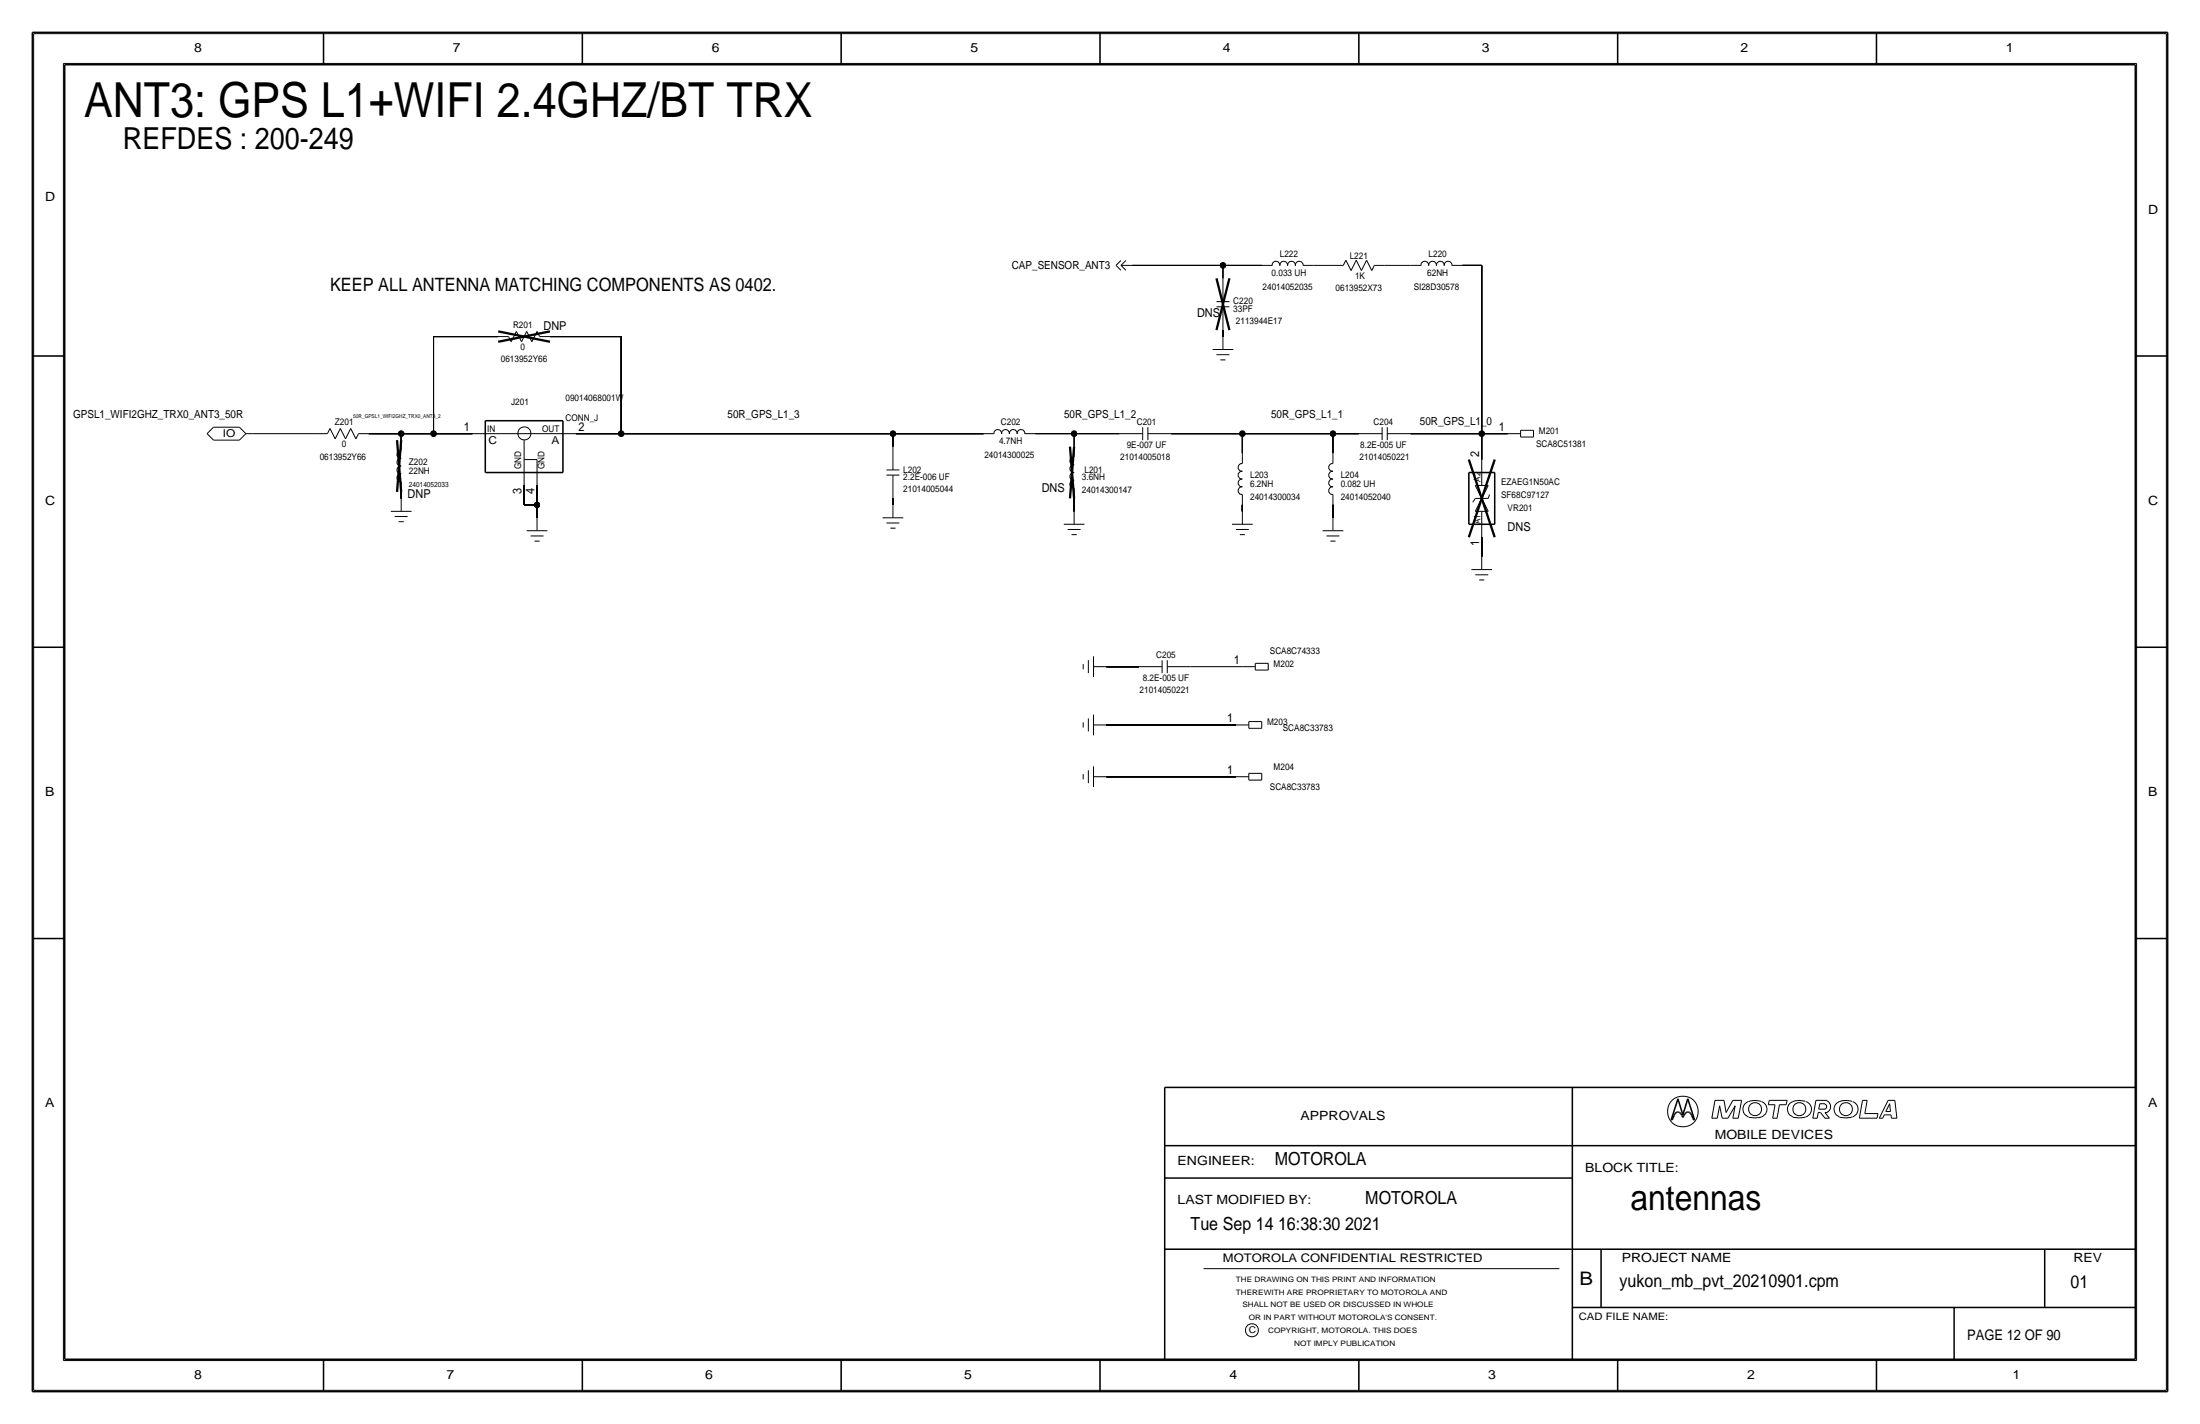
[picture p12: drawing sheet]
<svg xmlns="http://www.w3.org/2000/svg" width="432mm" height="279mm" viewBox="0 0 432 279" stroke-linecap="round" stroke-linejoin="round" font-family="sans-serif">
<!-- layer: Nets -->
<g fill="none" stroke="#000" stroke-width=".2">
<path d="M222.2 52.1h17.8zM240 52.1v2.5zM240 52.1h7.7zM257.8 52.1h3.8zM271.8 52.1h5.1zM287 52.1h3.8zM290.8 52.1v33zM85.1 66v19.1zM85.1 66h12.7zM107.9 66h14zM121.9 66v19.1zM240 64.8v1.2z"/>
<path d="M49.5 85.1h12.7zM72.4 85.1h6.3zM78.7 96.5v1.3zM78.7 85.1v1.3zM78.7 85.1h6.4zM85.1 85.1h7.6zM102.9 99.1h2.5zM102.9 95.2v3.9zM105.4 99.1v2.5zM105.4 95.2v3.9zM113 85.1h8.9zM121.9 85.1h53.4z"/>
<path d="M175.3 97.8v1.3zM175.3 85.1v2.5zM175.3 85.1h17.7zM203.2 85.1h7.6zM210.8 97.8v2.5zM210.8 85.1v2.5zM210.8 85.1h8.9zM229.9 85.1h13.9zM243.8 99.1v1.2zM243.8 85.1v3.8zM243.8 85.1h17.8zM261.6 99.1v2.5z"/>
<path d="M261.6 85.1v3.8zM261.6 85.1h5.1zM276.9 85.1h13.9zM290.8 85.1v5.1zM290.8 85.1h5.1zM290.8 105.4v3.8zM217.2 130.8h6.3zM233.7 130.8h10.1zM217.2 152.4h25.4zM217.2 142.2h25.4z"/>
</g>
<g fill="#000" stroke="#000" stroke-width=".2">
<circle cx="240" cy="52.1" r=".56"/>
<circle cx="78.7" cy="85.1" r=".56"/>
<circle cx="85.1" cy="85.1" r=".56"/>
<circle cx="105.4" cy="99.1" r=".56"/>
<circle cx="121.9" cy="85.1" r=".56"/>
<circle cx="175.3" cy="85.1" r=".56"/>
<circle cx="210.8" cy="85.1" r=".56"/>
<circle cx="243.8" cy="85.1" r=".56"/>
<circle cx="261.6" cy="85.1" r=".56"/>
<circle cx="290.8" cy="85.1" r=".56"/>
</g>
<!-- layer: Components -->
<g fill="none" stroke="#000" stroke-width=".2">
<path d="M219 52.1l1-1zM219 52.1l1 .9zM220 52.1h2.3zM220 52.1l1-1zM220 52.1l1 .9zM238.8 59.2h2.5zM240 54.6v4.6zM247.6 52.1h2.1zM249.7 52.1a.75 .75 0 0 1 .7-.8 .75 .75 0 0 1 .8 .8M251.2 52.1a.75 .75 0 0 1 .7-.8 .75 .75 0 0 1 .8 .8M252.7 52.1a.75 .75 0 0 1 .8-.8 .75 .75 0 0 1 .7 .8M254.3 52.1a.75 .75 0 0 1 .7-.8 .75 .75 0 0 1 .7 .8"/>
<path d="M255.8 52.1h2zM261.6 52.1h2.1zM264.2 51.1l-.5 1zM264.2 51.1l1 2zM266.2 51.1l-1 2zM266.2 51.1l1 2zM268.2 51.1l-1 2zM268.2 51.1l1 2zM269.7 52.1l-.5 1zM269.7 52.1h2.1zM276.9 52.1h2zM278.9 52.1a.75 .75 0 0 1 .7-.8 .75 .75 0 0 1 .8 .8"/>
<path d="M280.4 52.1a.75 .75 0 0 1 .8-.8 .75 .75 0 0 1 .7 .8M281.9 52.1a.75 .75 0 0 1 .8-.8 .75 .75 0 0 1 .7 .8M283.5 52.1a.75 .75 0 0 1 .7-.8 .75 .75 0 0 1 .7 .8M285 52.1h2zM97.8 66h2zM99.8 66l.5 1.1zM101.3 65l-1 2.1zM101.3 65l1.1 2.1zM103.4 65l1 2.1zM103.4 65l-1 2.1zM105.4 65l.5 1zM105.4 65l-1 2.1z"/>
<path d="M105.9 66h2zM238 68.6h4.1zM238.8 60.2h2.5zM238.8 69.6h2.5zM239.5 70.6h1zM240 66v2.6zM240 60.2v4.6zM40.6 85.1l1.3 1.3zM41.9 86.4h5.1zM41.9 83.8h5.1zM41.9 83.8l-1.3 1.3zM47 83.8l1.3 1.3z"/>
<path d="M48.3 85.1h1.2zM48.3 85.1l-1.3 1.3zM62.2 85.1h2.1zM64.8 84.1l1 2zM64.8 84.1l-.5 1zM66.8 84.1l-1 2zM66.8 84.1l1 2zM68.8 84.1l1 2zM68.8 84.1l-1 2zM70.4 85.1l-.6 1zM70.4 85.1h2zM78.7 97.8v2.5z"/>
<path d="M78.7 94.5v2zM78.7 86.4v2zM78.7 88.4a.74 .74 0 0 0-.8 .8 .74 .74 0 0 0 .8 .7M78.7 91.5a.74 .74 0 0 0-.8 .7 .74 .74 0 0 0 .8 .8M78.7 93a.74 .74 0 0 0-.8 .8 .74 .74 0 0 0 .8 .7M78.7 90a.74 .74 0 0 0-.8 .7 .74 .74 0 0 0 .8 .7M92.7 85.1h20.3zM102.9 86.4v8.8zM102.9 90.2h2.5zM105.4 90.2v5zM174 92.2h2.5zM174 93.2h2.5z"/>
<path d="M175.3 93.2v4.6zM175.3 87.6v4.6zM175.3 99.1v2.5zM193 85.1h2.1zM195.1 85.1a.75 .75 0 0 1 .7-.8 .75 .75 0 0 1 .7 .8M196.6 85.1a.75 .75 0 0 1 .7-.8 .75 .75 0 0 1 .8 .8M198.1 85.1a.75 .75 0 0 1 .8-.8 .75 .75 0 0 1 .7 .8M199.6 85.1a.75 .75 0 0 1 .8-.8 .75 .75 0 0 1 .7 .8M201.2 85.1h2zM210.8 95.8v2zM210.8 87.6v2.1zM210.8 89.7a.74 .74 0 0 0-.8 .7 .74 .74 0 0 0 .8 .8"/>
<path d="M210.8 92.8a.74 .74 0 0 0-.8 .7 .74 .74 0 0 0 .8 .7M210.8 94.3a.74 .74 0 0 0-.8 .7 .74 .74 0 0 0 .8 .8M210.8 91.2a.74 .74 0 0 0-.8 .8 .74 .74 0 0 0 .8 .7M219.7 85.1h4.6zM224.3 83.8v2.6zM225.3 85.1h4.6zM225.3 83.8v2.6zM243.8 97v2.1zM243.8 88.9v2zM243.8 91a.74 .74 0 0 0-.8 .7 .74 .74 0 0 0 .8 .8M243.8 94a.74 .74 0 0 0-.8 .8 .74 .74 0 0 0 .8 .7M243.8 95.6a.74 .74 0 0 0-.8 .7 .74 .74 0 0 0 .8 .7"/>
<path d="M243.8 92.5a.74 .74 0 0 0-.8 .7 .74 .74 0 0 0 .8 .8M261.6 97v2.1zM261.6 88.9v2zM261.6 91a.74 .74 0 0 0-.8 .7 .74 .74 0 0 0 .8 .8M261.6 94a.74 .74 0 0 0-.8 .8 .74 .74 0 0 0 .8 .7M261.6 95.6a.74 .74 0 0 0-.8 .7 .74 .74 0 0 0 .8 .7M261.6 92.5a.74 .74 0 0 0-.8 .7 .74 .74 0 0 0 .8 .8M266.7 85.1h4.6zM271.3 83.8v2.6zM272.3 85.1h4.6zM272.3 83.8v2.6zM289.6 95.2h2.5z"/>
<path d="M289.6 95.2l2.5 5.1zM289.6 97.8l-.5 .8zM289.6 97.8h2.5zM290.8 90.2v5zM292.1 95.2l-2.5 5.1zM292.4 97l-.3 .8zM295.9 85.1h2.5zM298.4 84.4v1.4zM298.4 84.4h2.6zM298.5 85.8h2.5zM301 84.4v1.4zM76.7 100.3h4.1z"/>
<path d="M77.5 101.3h2.5zM78.2 102.4h1zM103.4 104.1h4zM104.1 105.2h2.6zM104.9 106.2h1zM105.4 101.6v2.5zM173.2 101.6h4.1zM174 102.6h2.5zM174.8 103.6h1zM208.8 102.9h4.1zM209.6 103.9h2.5zM210.3 104.9h1z"/>
<path d="M210.8 100.3v2.6zM241.8 102.9h4.1zM242.6 103.9h2.5zM243.3 104.9h1zM243.8 100.3v2.6zM259.6 104.1h4.1zM260.4 105.2h2.5zM261.1 106.2h1zM261.6 101.6v2.5zM288.8 111.8h4.1zM289.6 100.3h2.5zM289.6 112.8h2.5z"/>
<path d="M290.3 113.8h1zM290.8 100.3v5.1zM290.8 109.2v2.6zM212.6 130.3v1zM213.6 129.5v2.6zM214.6 130.8h2.6zM214.6 128.8v4zM223.5 130.8h4.6zM228.1 129.5v2.6zM229.1 130.8h4.6zM229.1 129.5v2.6zM243.8 130.8h2.6z"/>
<path d="M246.4 130.1h2.5zM246.4 130.1v1.4zM246.4 131.5h2.5zM248.9 130.1v1.4zM212.6 141.7v1zM212.6 151.9v1zM213.6 141v2.5zM213.6 151.1v2.6zM214.6 142.2h2.6zM214.6 140.2v4.1zM214.6 152.4h2.6zM214.6 150.4v4z"/>
<path d="M242.6 142.2h2.5zM242.6 152.4h2.5zM245.1 141.6v1.3zM245.1 142.9h2.5zM245.1 151.7v1.4zM245.1 153.1h2.5zM245.1 141.6h2.5zM245.1 151.7h2.5zM247.6 141.6v1.3zM247.6 151.7v1.4z"/>
<circle cx="102.9" cy="85" r="1.28"/>
</g>
<path d="M238.8 54.6l2.5 10.2zM241.3 54.6l-2.5 10.2zM97.8 67.1l10.2-2.1zM97.8 65l10.2 2.1zM77.9 86.4l.8 10.1zM78.7 86.4l-.8 10.1zM210 87.6l.8 10.2zM210.8 87.6l-.8 10.2zM288.3 90.2l5.1 15.2zM293.4 90.2l-5.1 15.2z" fill="none" stroke="#000" stroke-width=".45"/>
<path d="M95.2 82.5v10.2zM95.3 82.5h15.2zM95.3 92.7h15.2zM110.5 82.5v10.2zM288.3 92.7h5.1zM288.3 92.7v10.2zM293.4 92.7v10.2zM288.3 102.9h5.1z" fill="none" stroke="#000" stroke-width=".3"/>
<!-- layer: Page Border and Title Block -->
<g fill="none" stroke="#000" stroke-width=".3">
<path d="M6.3 6.4v266.7zM6.4 6.4h419zM12.7 12.7h406.4zM12.7 12.7v254zM63.5 6.4v6.3zM114.3 6.4v6.3zM165.1 6.4v6.3zM215.9 6.3v6.4zM266.7 6.4v6.3zM317.5 6.4v6.3zM368.3 6.4v6.3zM419.1 12.7v254z"/>
<path d="M425.4 6.4v266.7zM6.3 69.8h6.4zM419.1 69.8h6.3zM6.3 127h6.4zM419.1 127h6.3zM6.3 184.1h6.4zM419.1 184.1h6.3zM228.6 213.4v53.3zM228.6 213.4h190.5zM308.6 213.4v53.3zM328 219.7h.2zM328.4 219.4l-.2 .3z"/>
<path d="M328.6 218.8l-.2 .6zM328.8 218.5l-.2 .3zM329 218.3l.2-.1zM329 218.3l-.2 .2zM329.2 218.2h.2zM329.3 215.6l-1.3 4.1zM329.3 215.6l1 3.1zM329.4 218.2l.2 .1zM329.6 218.3l.3 .2zM329.9 218.5l.2 .3zM330.1 218.8l.2 .5zM330.5 218.8l-.2 .5z"/>
<path d="M330.8 218.5l-.3 .3zM331 218.3l-.2 .2zM331 218.3l.2-.1zM331.2 218.2h.2zM331.3 215.6l1.3 4.1zM331.3 215.6l-1 3.1zM331.4 218.2l.2 .1zM331.6 218.3l.2 .2zM331.8 218.5l.2 .3zM332 218.8l.3 .6zM332.3 219.4l.1 .3zM332.4 219.7h.2z"/>
<path d="M228.6 231.1h80zM228.6 224.8h190.5zM228.6 245.1h190.5zM308.6 256.5h110.5zM314.2 245.1v11.4zM383.5 256.5v10.2zM401.3 245.1v11.4zM6.4 273h419zM12.7 266.7h406.4zM63.5 266.7v6.4zM114.3 266.7v6.4zM165.1 266.7v6.4z"/>
<path d="M215.9 266.7v6.3zM266.7 266.7v6.4zM317.5 266.7v6.4zM368.3 266.7v6.4z"/>
</g>
<g fill="none" stroke="#000" stroke-width=".2">
<path d="M6.6 6.6h418.6zM6.6 6.6v266.2zM12.4 12.4v254.6zM12.4 12.4h407zM419.4 12.4v254.6zM425.2 6.6v266.2zM336 219.4h1.1zM336.6 215.9h1.8zM336.6 215.9l-.6 3.5zM337.5 217l-.4 2.4zM337.5 217l.5 2.4zM338 219.4h1.1z"/>
<path d="M338.4 215.9l.4 2.4zM340.1 219.4h1.1zM340.1 215.9h1.7zM340.1 215.9l-1.3 2.4zM340.6 217l-1.5 2.4zM340.6 217l-.5 2.4zM341.8 215.9l-.6 3.5zM343.1 216.2a1.6 1.6 0 0 0-1 1.5 1.6 1.6 0 0 0 1.1 1.5M345.7 216.1h-.2a4 4 0 0 0-2.3 .1M345.7 216.2a1.59 1.59 0 0 1 1.1 1.5 1.59 1.59 0 0 1-1.1 1.5l-1.4 .1-1.1-.1M347.1 216.8h1.3zM347.3 215.9l-.2 .9z"/>
<path d="M347.3 215.9h3.5zM347.9 219.4h.9zM348.4 216.8l-.5 2.6zM349.2 216.8l-.4 2.6zM349.2 216.8h1.4zM350.8 215.9l-.2 .9zM354.4 216.1a3.1 3.1 0 0 0-3.3 .7 1.62 1.62 0 0 0 .8 2.4M354.4 219.2l-1.4 .1-1.1-.1M354.5 216.2a1.59 1.59 0 0 1 1 1.5 1.59 1.59 0 0 1-1 1.5M355.8 219.4h.9zM356.4 215.9h2.2zM356.4 215.9l-.6 3.5z"/>
<path d="M356.9 218.3l-.2 1.1zM356.9 218.3h.4zM357 217.6h1.2zM357.2 216.6l-.2 1zM357.2 216.6h1zM357.3 218.3l.9 1.1zM358.1 216.7a.5 .5 0 0 1 .4 .4 .5 .5 0 0 1-.4 .5M358.2 218.3l.9 1.1zM358.2 218.3h.4zM358.2 219.4h.9zM358.5 216a1.24 1.24 0 0 1 .8 1.1 1.24 1.24 0 0 1-.8 1.2M363.5 216.1a3.1 3.1 0 0 0-3.3 .7 1.62 1.62 0 0 0 .8 2.4"/>
<path d="M363.6 219.2l-1.4 .1-1.2-.1M363.6 216.2a1.59 1.59 0 0 1 1.1 1.5 1.59 1.59 0 0 1-1.1 1.5M364.9 219.4h3.5zM365.6 215.9l-.7 3.5zM365.6 215.9h.9zM366 218.5h2.6zM366.5 215.9l-.5 2.6zM368.6 218.5l-.2 .9zM368.9 219.4h.6zM369.8 218.7h1.3zM369.8 218.7l-.3 .7zM370.1 218.1h.9z"/>
<path d="M370.6 215.9l-1.7 3.5zM370.6 215.9h1.3zM370.9 216.6l-.8 1.5zM370.9 216.6l.1 1.5zM371.1 218.7l.1 .7zM371.2 219.4h1.1zM371.9 215.9l.4 3.5zM236.2 248.9h69.9zM6.6 272.8h418.6zM12.4 267h407z"/>
<circle cx="330.3" cy="218.1" r="3"/>
<circle cx="344.5" cy="217.6" r="1.28"/>
<circle cx="353.2" cy="217.6" r="1.28"/>
<circle cx="362.3" cy="217.6" r="1.28"/>
<circle cx="245.7" cy="261" r="1.28"/>
</g>
<text font-size="9.5" x="16.5" y="22.9">ANT3: GPS L1+WIFI 2.4GHZ/BT TRX</text>
<text font-size="7" x="320" y="237.5">antennas</text>
<text font-size="5.9" x="24.1" y="29.2">REFDES : 200-249</text>
<text font-size="3.7" x="310" y="252.1">B</text>
<text font-size="3.6" x="64.8" y="57.2">KEEP ALL ANTENNA MATCHING COMPONENTS AS 0402.</text>
<g font-size="3.5">
<text x="250.2" y="228.6">MOTOROLA</text>
<text x="268" y="236.2">MOTOROLA</text>
<text x="233.7" y="241.3">Tue Sep 14 16:38:30 2021</text>
<text x="317.9" y="252.6">yukon_mb_pvt_20210901.cpm</text>
<text x="406.4" y="252.7">01</text>
</g>
<text font-size="2.9" x="386.1" y="262.9">PAGE 12 OF 90</text>
<g font-size="2.5">
<text x="38.1" y="10.2">8</text>
<text x="88.9" y="10.2">7</text>
<text x="139.7" y="10.2">6</text>
<text x="190.5" y="10.2">5</text>
<text x="240" y="10.2">4</text>
<text x="290.8" y="10.2">3</text>
<text x="341.6" y="10.2">2</text>
<text x="393.7" y="10.2">1</text>
<text x="8.9" y="39.4">D</text>
<text x="421.6" y="41.9">D</text>
<text x="8.9" y="99.1">C</text>
<text x="421.6" y="99.1">C</text>
<text x="8.9" y="156.2">B</text>
<text x="421.6" y="156.2">B</text>
<text x="8.9" y="217.2">A</text>
<text x="255.3" y="219.7">APPROVALS</text>
<text x="421.6" y="217.2">A</text>
<text x="336.5" y="223.5">MOBILE DEVICES</text>
<text x="231.1" y="228.6">ENGINEER:</text>
<text x="311.1" y="229.9">BLOCK TITLE:</text>
<text x="231.1" y="236.2">LAST MODIFIED BY:</text>
<text x="318.3" y="247.5">PROJECT NAME</text>
<text x="407" y="247.6">REV</text>
<text x="38.1" y="270.5">8</text>
<text x="87.6" y="270.5">7</text>
<text x="138.4" y="270.5">6</text>
<text x="189.2" y="270.5">5</text>
<text x="241.3" y="270.5">4</text>
<text x="292.1" y="270.5">3</text>
<text x="342.9" y="270.5">2</text>
<text x="395" y="270.5">1</text>
</g>
<g font-size="2.4">
<text x="106.7" y="64.8">DNP</text>
<text x="234.9" y="62.2">DNS</text>
<text x="91" y="84.6">1</text>
<text x="113.5" y="84.6">2</text>
<text x="290.3" y="89.7" transform="rotate(-90 290.3 89.7)">2</text>
<text x="294.2" y="84.6">1</text>
<text x="80" y="97.8">DNP</text>
<text x="102.4" y="97" transform="rotate(-90 102.4 97)">3</text>
<text x="104.9" y="97" transform="rotate(-90 104.9 97)">4</text>
<text x="204.5" y="96.5">DNS</text>
<text x="290.3" y="107.1" transform="rotate(-90 290.3 107.1)">1</text>
<text x="295.9" y="104.1">DNS</text>
<text x="242.1" y="130.3">1</text>
<text x="240.9" y="141.7">1</text>
<text x="240.9" y="151.9">1</text>
</g>
<text font-size="2.3" x="240" y="247.6">MOTOROLA CONFIDENTIAL RESTRICTED</text>
<g font-size="2.2">
<text x="198.6" y="52.8">CAP_SENSOR_ANT3</text>
<text x="14.4" y="82">GPSL1_WIFI2GHZ_TRX0_ANT3_50R</text>
<text x="142.8" y="82">50R_GPS_L1_3</text>
<text x="208.9" y="82">50R_GPS_L1_2</text>
<text x="249.5" y="82">50R_GPS_L1_1</text>
<text x="278.7" y="83.3">50R_GPS_L1_0</text>
</g>
<g font-size="2.1">
<text x="43.7" y="85.8">IO</text>
<text x="95.9" y="87.1">C</text>
<text x="108.3" y="87.1">A</text>
</g>
<text font-size="2" x="309.9" y="259.1">CAD FILE NAME:</text>
<g font-size="1.8">
<text x="251.2" y="50.3">L222</text>
<text x="264.9" y="50.8">L221</text>
<text x="280.4" y="50.3">L220</text>
<text x="242.1" y="59.7">C220</text>
<text x="247.8" y="56.9">24014052035</text>
<text x="249.6" y="54.1">0.033 UH</text>
<text x="262.1" y="57.1">0613952X73</text>
<text x="266" y="54.7">1K</text>
<text x="277.5" y="56.9">SI28D30578</text>
<text x="280.1" y="54.1">62NH</text>
<text x="100.7" y="64.4">R201</text>
<text x="242.1" y="61.2">33PF</text>
<text x="242.6" y="63.5">2113944E17</text>
<text x="98.3" y="71.1">0613952Y66</text>
<text x="102.2" y="68.7">0</text>
<text x="65.7" y="83.4">Z201</text>
<text x="100.3" y="79.5">J201</text>
<text x="111" y="78.7">09014068001W</text>
<text x="111" y="82.5">CONN_J</text>
<text x="196.5" y="83.4">C202</text>
<text x="223.1" y="83.3">C201</text>
<text x="269.6" y="83.3">C204</text>
<text x="67.1" y="87.7">0</text>
<text x="95.6" y="84.8">IN</text>
<text x="106.4" y="84.8">OUT</text>
<text x="193.2" y="89.9">24014300025</text>
<text x="196.1" y="87.1">4.7NH</text>
<text x="221.2" y="87.9">9E-007 UF</text>
<text x="267" y="87.9">8.2E-005 UF</text>
<text x="301.5" y="87.6">SCA8C51381</text>
<text x="302" y="85.1">M201</text>
<text x="62.7" y="90.2">0613952Y66</text>
<text x="80.3" y="93">22NH</text>
<text x="80.3" y="91.2">Z202</text>
<text x="102.3" y="92" transform="rotate(-90 102.3 92)">GND</text>
<text x="106.9" y="92" transform="rotate(-90 106.9 92)">GND</text>
<text x="177.3" y="92.7">L202</text>
<text x="177.3" y="94.2">2.2E-006 UF</text>
<text x="212.3" y="94.2">3.6NH</text>
<text x="212.9" y="92.7">L201</text>
<text x="219.9" y="90.2">21014005018</text>
<text x="245.4" y="95.5">6.2NH</text>
<text x="245.4" y="93.8">L203</text>
<text x="263.1" y="93.8">L204</text>
<text x="263.1" y="95.5">0.082 UH</text>
<text x="266.9" y="90.2">21014050221</text>
<text x="290.6" y="94.5" transform="rotate(-90 290.6 94.5)">A2</text>
<text x="294.6" y="95.2">EZAEG1N50AC</text>
<text x="177.3" y="96.5">21014005044</text>
<text x="212.3" y="96.8">24014300147</text>
<text x="245.4" y="98">24014300034</text>
<text x="263.1" y="98">24014052040</text>
<text x="294.6" y="97.8">SF68C97127</text>
<text x="295.9" y="100.3">VR201</text>
<text x="290.6" y="102.9" transform="rotate(-90 290.6 102.9)">A1</text>
<text x="226.9" y="129">C205</text>
<text x="249.2" y="128.3">SCA8C74333</text>
<text x="250" y="130.8">M202</text>
<text x="223.7" y="135.9">21014050221</text>
<text x="224.3" y="133.6">8.2E-005 UF</text>
<text x="248.7" y="142.2">M203</text>
<text x="251.8" y="143.5">SCA8C33783</text>
<text x="249.2" y="154.9">SCA8C33783</text>
<text x="250" y="151.1">M204</text>
<text x="245.1" y="261.6">C</text>
</g>
<g font-size="1.5">
<text x="242.6" y="251.5">THE DRAWING ON THIS PRINT AND INFORMATION</text>
<text x="242.6" y="254">THEREWITH ARE PROPRIETARY TO MOTOROLA AND</text>
<text x="243.8" y="256.5">SHALL NOT BE USED OR DISCUSSED IN WHOLE</text>
<text x="245.1" y="259.1">OR IN PART WITHOUT MOTOROLA'S CONSENT.</text>
<text x="248.9" y="261.6">COPYRIGHT, MOTOROLA. THIS DOES</text>
<text x="254" y="264.2">NOT IMPLY PUBLICATION</text>
</g>
<text font-size="1.4" x="80.3" y="95.5">24014052033</text>
<text font-size="1.1" x="69.3" y="82">50R_GPSL1_WIFI2GHZ_TRX0_ANT3_2</text>
</svg>
